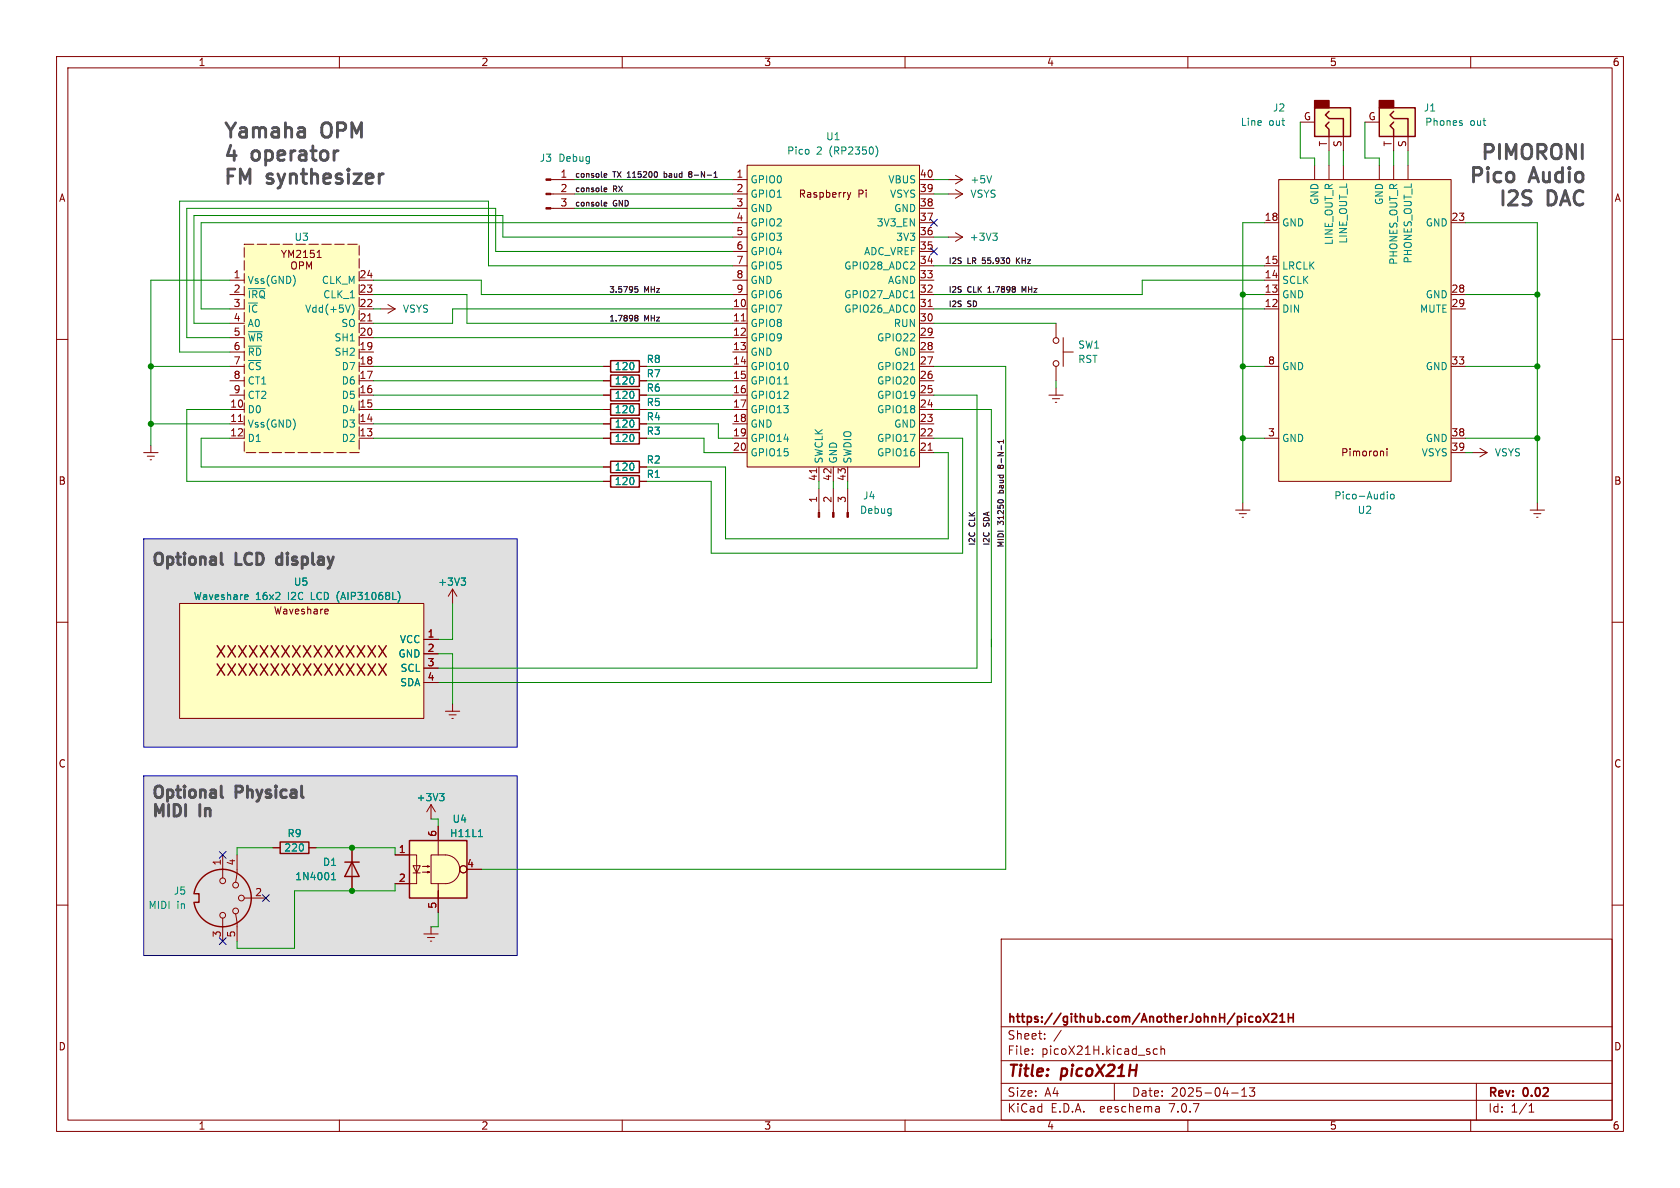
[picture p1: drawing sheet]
<svg xmlns="http://www.w3.org/2000/svg" width="297mm" height="210mm" viewBox="0 0 297 210" stroke-linecap="round" stroke-linejoin="round" font-family="sans-serif">
<g fill="none" stroke="#840000" stroke-width=".18">
<path d="M10 10h277v190h-277zM12 12h273v186h-273zM60 10v2M110 10v2M160 10v2M210 10v2M260 10v2M97.4 31.8h4.2M97.4 34.3h4.2M97.4 36.8h4.2M129.5 31.8h2.6M129.5 34.3h2.6"/>
<path d="M129.5 36.8h2.6M129.5 39.4h2.6M132.1 29.2h30.5v53.4h-30.5zM149.8 34l.3 .9M150.1 34.9l-.3 .4M150.4 34l-.3 .9M162.6 31.8h2.5M162.6 34.3h2.5M162.6 36.8h2.5M162.6 39.4h2.5M167.6 31.8h2.6M167.6 34.3h2.6"/>
<path d="M168.9 31l1.3 .8M168.9 33.5l1.3 .8M170.2 31.8l-1.3 .7M170.2 34.3l-1.3 .8M223.5 39.4h2.6M226.1 31.8h30.4v53.3h-30.4zM229.9 21.6h2.5M232.4 29.2v2.6M234.9 24.1v2.6M234.9 29.2v2.6M237.5 24.1v2.6M237.5 29.2v2.6"/>
<path d="M241.3 21.6h2.5M243.8 29.2v2.6M246.4 24.1v2.6M246.4 29.2v2.6M248.9 24.1v2.6M248.9 29.2v2.6M256.5 39.4h2.6M10 60h2M40.6 54.6h2.6M40.6 49.5h2.6M40.6 52.1h2.6M40.6 59.7h2.6"/>
<path d="M40.6 57.2h2.6M56.1 45.5h.7M56.3 44.4l.1-.2v1.3M63.5 54.6h2.5M63.5 49.5h2.5M63.5 52.1h2.5M63.5 59.7h2.5M63.5 57.2h2.5M65 56.7h.7M67.3 54.6h2.5M68.6 53.8l1.2 .8M69.8 54.6l-1.2 .8"/>
<path d="M129.5 54.6h2.6M129.5 49.5h2.6M129.5 52.1h2.6M129.5 59.7h2.6M129.5 57.2h2.6M129.5 41.9h2.6M129.5 47h2.6M129.5 44.5h2.6M131.1 56.7h.7M162.6 54.6h2.5M162.6 49.5h2.5M162.6 52.1h2.5"/>
<path d="M162.6 59.7h2.5M162.6 57.2h2.5M162.6 41.9h2.5M162.6 47h2.5M162.6 44.5h2.5M164.1 54.2h.7M167.6 41.9h2.6M168.9 41.1l1.3 .8M170.2 41.9l-1.3 .8M186.7 57.2v2.5M188 59.7v5.1M223.5 54.6h2.6"/>
<path d="M223.5 49.5h2.6M223.5 52.1h2.6M223.5 47h2.6M256.5 54.6h2.6M256.5 52.1h2.6M285 60h2M26.7 78.7v1.3M40.6 62.2h2.6M40.6 67.3h2.6M40.6 69.9h2.6M40.6 64.8h2.6M40.6 74.9h2.6"/>
<path d="M40.6 72.4h2.6M40.6 77.5h2.6M42.2 74.5h.7M63.5 62.2h2.5M63.5 67.3h2.5M63.5 69.9h2.5M63.5 64.8h2.5M63.5 74.9h2.5M63.5 72.4h2.5M63.5 77.5h2.5M106.7 67.3h1.2M106.7 69.9h1.2"/>
<path d="M106.7 64.8h1.2M106.7 74.9h1.2M106.7 72.4h1.2M106.7 77.5h1.2M113 67.3h1.3M113 69.9h1.3M113 64.8h1.3M113 74.9h1.3M113 72.4h1.3M113 77.5h1.3M129.5 62.2h2.6M129.5 67.3h2.6"/>
<path d="M129.5 69.9h2.6M129.5 64.8h2.6M129.5 74.9h2.6M129.5 72.4h2.6M129.5 77.5h2.6M162.6 62.2h2.5M162.6 67.3h2.5M162.6 69.9h2.5M162.6 64.8h2.5M162.6 74.9h2.5M162.6 72.4h2.5M162.6 77.5h2.5"/>
<path d="M164.1 79.6h.7M185.4 69.9h2.6M186.1 70.5h1.2M186.6 71.1h.2M186.7 64.8v2.5M186.7 68.6v1.3M188 62.2h1.7M223.5 64.8h2.6M223.5 77.5h2.6M244.4 79.7l.2 .2v.7M245.2 79.3v.1M245.2 79.7v.9"/>
<path d="M256.5 64.8h2.6M256.5 77.5h2.6M261.6 79.2l1.3 .8M25.4 80h2.5M26 80.6h1.3M26.5 81.3h.3M106.7 85.1h1.2M106.7 82.6h1.2M113 85.1h1.3M113 82.6h1.3M129.5 80h2.6M144.4 82.9v.7"/>
<path d="M144.8 82.6v2.5M144.8 86.4v4.2M147.3 82.6v2.5M147.3 86.4v4.2M149.9 82.6v2.5M149.9 86.4v4.2M162.6 80h2.5M218.4 90.2h2.6M219.1 90.8h1.2M219.6 91.4h.2M219.7 88.9v1.3M256.5 80h2.6"/>
<path d="M260.3 80h2.6M262.9 80l-1.3 .8M270.5 90.2h2.5M271.1 90.8h1.3M271.7 91.4h.2M271.8 88.9v1.3M10 110h2M31.7 106.7h43.2v20.3h-43.2zM57.6 107.7h.4v.3l-.6 .1M58 108.5h-.4M74.9 113h2.6M74.9 115.6h2.6"/>
<path d="M74.9 118.1h2.6M80 104.1l-.8 1.3M80 104.1v2.6M80 104.1l.8 1.3M285 110h2M74.9 120.7h2.6M78.7 125.7h2.6M79.4 126.4h1.2M79.9 127h.2M80 124.5v1.2M10 160h2M39.4 151.1v4.1"/>
<path d="M41.9 151.1v3.3l-.2 1.6M43.2 158.8h3.8M48.3 149.9h1.2M54.6 149.9h1.3M62.2 149.9v7.6M69.8 151.1h3.9v5.1h-3.9M73 153h1.3l-.6 1.3zM73 154.3h1.3M74.7 154.2h1.2l-.3 .1v-.2l.3 .1M74.7 153.2h1.2l-.3 .1v-.3l.3 .2M76.2 151.1h2.5a2.54 2.54 0 0 1 2.6 2.6 2.54 2.54 0 0 1-2.6 2.5h-2.5zM76.2 142.2v2.6"/>
<path d="M76.2 142.2l-.8 1.3M76.2 142.2l.8 1.3M77.5 156.2v2.6v-1.3M77.5 146.1v5M77.5 158.8v2.5M82.5 153.7h2.6M285 160h2M39.4 162.3v4.1M41.7 161.5l.2 1.6v3.3M74.9 165.1h2.6M75.6 165.7h1.2M76.1 166.4h.2"/>
<path d="M76.2 163.8v1.3M177 166h108v32h-108zM60 198v2M110 198v2M160 198v2M177 194.5h108M177 191.5h108M177 187.5h108M177 181.5h108M182.5 186.3v.1M182.5 185.5v.1M184.7 183.6v.1"/>
<path d="M184.7 182.8v.1M187.6 182.1l-1.3 2M197 191.5v3M204.6 185.5l-.4-.1-.3 .3v.4l.1 .2h.6M204.9 195.7l.1 .9M205 196.5l-.2 .1M205 196h-.2M205.2 185.5l.3-.1 .3 .1 .1 .9M205.2 184.9v1.5M210 198v2M217.7 193.2h1.2M219.5 193.8h.9"/>
<path d="M219.5 192.7l.5-.4v1.5M220.9 192.3h.9l-.5 .6 .4 .1v.7l-.2 .1h-.4l-.2-.1M260 198v2M261 191.5v6.5M270.3 196.6h.9M270.3 195.5l.4-.4v1.5"/>
<circle cx="186.7" cy="60.2" r=".51"/>
<circle cx="186.7" cy="64.3" r=".51"/>
<circle cx="39.4" cy="155.7" r=".51"/>
<circle cx="41.7" cy="156.5" r=".51"/>
<circle cx="42.7" cy="158.8" r=".51"/>
<circle cx="81.9" cy="153.7" r=".63"/>
<circle cx="39.4" cy="161.8" r=".51"/>
<circle cx="41.7" cy="161" r=".51"/>
</g>
<path d="M222.2 179.8l.4-.1 .2 .3v.4l-.2 .3-.4-.1-.1-.2v-.4zM223.3 179.2l1 1.5M224.3 179.2l-1 1.5M224.8 179.3l.6-.1 .2 .1 .1 .3-.9 1.1h.9M226.3 179.6l.4-.4v1.5M227.8 179.2v1.5M227.8 179.9h.8M228.6 179.2v1.5M226.3 180.7h.8" fill="none" stroke="#840000" stroke-width=".3"/>
<g fill="#e0e0e0" stroke="#e0e0e0" stroke-width=".18">
<path d="M25.4 137.2h66v31.7h-66z"/>
<path d="M25.4 95.3h66v36.8h-66z"/>
</g>
<g fill="none" stroke="#840000" stroke-width=".25">
<path d="M232.4 19.1h6.4v5h-6.4zM234.9 19.7l-.6 .6 .6 .7h2.6v3.1M243.8 19.1h6.4v5h-6.4zM246.4 19.7l-.7 .6 .7 .7h2.5v3.1M234.9 21.6l-.6 .6 .6 .7v1.2M246.4 21.6l-.7 .6 .7 .7v1.2M107.9 66.3h5.1v2h-5.1zM107.9 68.8h5.1v2.1h-5.1zM107.9 63.8h5.1v2h-5.1zM107.9 73.9h5.1v2h-5.1zM107.9 71.4h5.1v2h-5.1zM107.9 76.5h5.1v2h-5.1z"/>
<path d="M107.9 84.1h5.1v2h-5.1zM107.9 81.5h5.1v2.1h-5.1zM38.4 114.1l1.3 2M38.4 117.4l1.3 2M39.7 114.1l-1.3 2M39.7 117.4l-1.3 2M40.3 114.1l1.3 2M40.3 117.4l1.3 2M41.6 114.1l-1.3 2M41.6 117.4l-1.3 2M42.2 114.1l1.3 2M42.2 117.4l1.3 2"/>
<path d="M43.5 114.1l-1.3 2M43.5 117.4l-1.3 2M44.1 114.1l1.3 2M44.1 117.4l1.3 2M45.4 114.1l-1.3 2M45.4 117.4l-1.3 2M46 114.1l1.3 2M46 117.4l1.3 2M47.3 114.1l-1.3 2M47.3 117.4l-1.3 2M47.9 114.1l1.3 2M47.9 117.4l1.3 2"/>
<path d="M49.2 114.1l-1.3 2M49.2 117.4l-1.3 2M49.8 114.1l1.3 2M49.8 117.4l1.3 2M51.1 114.1l-1.3 2M51.1 117.4l-1.3 2M51.7 114.1l1.4 2M51.7 117.4l1.4 2M53.1 114.1l-1.4 2M53.1 117.4l-1.4 2M53.6 114.1l1.4 2M53.6 117.4l1.4 2"/>
<path d="M55 114.1l-1.4 2M55 117.4l-1.4 2M55.5 114.1l1.4 2M55.5 117.4l1.4 2M56.9 114.1l-1.4 2M56.9 117.4l-1.4 2M57.4 114.1l1.4 2M57.4 117.4l1.4 2M58.8 114.1l-1.4 2M58.8 117.4l-1.4 2M59.3 114.1l1.4 2M59.3 117.4l1.4 2"/>
<path d="M60.7 114.1l-1.4 2M60.7 117.4l-1.4 2M61.2 114.1l1.4 2M61.2 117.4l1.4 2M62.6 114.1l-1.4 2M62.6 117.4l-1.4 2M63.1 114.1l1.4 2M63.1 117.4l1.4 2M64.5 114.1l-1.4 2M64.5 117.4l-1.4 2M65.1 114.1l1.3 2M65.1 117.4l1.3 2"/>
<path d="M66.4 114.1l-1.3 2M66.4 117.4l-1.3 2M67 114.1l1.3 2M67 117.4l1.3 2M68.3 114.1l-1.3 2M68.3 117.4l-1.3 2M34.3 158a5.1 5.1 0 0 1 7.8-3.5 5.1 5.1 0 0 1 0 8.5 5.1 5.1 0 0 1-7.8-3.5M34.4 158h.8v1.5h-.8M49.5 148.8h5.1v2.1h-5.1zM61 152.4h2.5M62.2 152.4l1.3 2.5h-2.5zM72.4 148.6h10.1v10.2h-10.1z"/>
</g>
<g fill="#ffffc2" stroke="#ffffc2" stroke-width=".18">
<path d="M31.7 106.7h43.2v20.3h-43.2z"/>
<path d="M243.8 19.1h6.4v5h-6.4z"/>
<path d="M43.2 43.2h20.3v36.8h-20.3z"/>
<path d="M132.1 29.2h30.5v53.4h-30.5z"/>
<path d="M226.1 31.8h30.4v53.3h-30.4z"/>
<path d="M72.4 148.6h10.1v10.2h-10.1z"/>
<path d="M232.4 19.1h6.4v5h-6.4z"/>
</g>
<g fill="none" stroke="#008484" stroke-width=".18">
<path d="M154.8 25.8a1.46 1.46 0 0 1 0 1.9M175.3 31.1l-.4 1.2M258.4 21.7l.1 .2-.1 .3M258.4 21.3l.1 .1M43.9 51h3M61.9 53.9l-.4 1.3M62.2 53.7a1.46 1.46 0 0 1 0 2M161 52.6h.7M175.5 41.2h.8l-.4 .5M176 41.7l.3 .2v.3l-.3 .3M138.6 67.9h.7M161 65.3h.7"/>
<path d="M245.3 86.9v.2M245.3 87.4v.8M245.9 87.5l.1-.1 .4 .1 .1 .5-.2 .1-.3 .1-.1-.1zM43.4 105.1l.4 .1 .1 .2-.6 .2M43.8 105.9l-.4 .1M70.4 104.6a1.49 1.49 0 0 1 0 1.8M81.5 102.2h.8l-.4 .5M82.1 102.7l.2 .2v.3l-.2 .2M58.6 155.5h.7M58.6 154.6l.4-.4v1.3M77.7 140.3h.8l-.4 .5M78.3 140.8l.2 .2v.3l-.2 .2"/>
<path d="M84.6 147.9h.7M84.8 146.8l.1-.2v1.3"/>
</g>
<g fill="#840000" stroke="#840000" stroke-width=".25">
<path d="M243.8 17.8h2.6v1.3h-2.6z"/>
<path d="M232.4 17.8h2.5v1.3h-2.5z"/>
</g>
<path d="M43.2 43.2h20.3v36.8h-20.3z" fill="none" stroke="#840000" stroke-width=".18" stroke-dasharray="1.7 .6"/>
<g fill="#840000" stroke="#840000" stroke-width=".18">
<path d="M149.7 90.6h.3v.8h-.3z"/>
<path d="M147.2 90.6h.2v.8h-.2z"/>
<path d="M144.7 90.6h.2v.8h-.2z"/>
<path d="M96.5 36.7h.9v.3h-.9z"/>
<path d="M96.5 34.2h.9v.2h-.9z"/>
<path d="M96.5 31.6h.9v.3h-.9z"/>
</g>
<g fill="none" stroke="#000" stroke-width=".18">
<path d="M106.8 33.7l.1 .2 .3-.1M106.8 33.4l.1-.2 .4 .2v.1l-.5 .1M106.8 30.8l.1-.1 .4 .1v.1l-.5 .1M106.8 35.9l.1-.1 .4 .1v.1l-.5 .1M106.8 36.3l.1 .1h.3M106.8 31.2l.1 .1h.3M116.2 30.5v.7M117.4 30.3v1M117.4 31.3h.1M117.5 30.7h-.1M121.9 30.8l-.2 .4 .4 .1M121.9 30.8h.2"/>
<path d="M122.1 30.3l-.4 .2 .2 .3M126.2 31.3h.6M126.2 30.6l.3-.3v1M112.3 50.7h.4M112.3 51.1l.3-.1 .2 .2-.1 .4h-.4M112.3 55.8h.4l.1 .2-.2 .2M112.3 56.1l.1 .1M112.4 56.2h.2M112.4 56.2l-.1 .1M112.6 56.2l.2 .2-.1 .2-.1 .1-.3-.1M179.7 45.6v1M180.3 45.6l-.6 .6"/>
<path d="M181 51.4l-.3-.7v1M177.4 77.8v.5M177.4 78h-1l.3 .3M176.4 88.6a.63 .63 0 0 1 1 0"/>
</g>
<path d="M39.1 97.8v1.7l.3 .3M49.6 98.5h-.3l-.4 .3 .1 .8 .3 .2h.3M39.1 139v1.7l.3 .3" fill="none" stroke="#545454" stroke-width=".51"/>
<path d="M25.4 95.3h66v36.8h-66zM175.3 113v1.3M25.4 137.2h66v31.7h-66z" fill="none" stroke="#0000c2" stroke-width=".18"/>
<g fill="none" stroke="#008400" stroke-width=".18">
<path d="M101.6 34.3h27.9M101.6 31.8h27.9M101.6 36.8h27.9M129.5 39.4h-93.9v15.2h5M165.1 34.3h2.5M165.1 31.8h2.5M223.5 39.4h-3.8v49.5M229.9 21.6v6.3h2.5v1.3M234.9 26.7v2.5M237.5 26.7v2.5M241.3 21.6v6.3h2.5v1.3M246.4 26.7v2.5"/>
<path d="M248.9 26.7v2.5M259.1 39.4h12.7v49.5M40.6 49.5h-13.9v29.2M66 59.7h63.5M66 54.6h1.3M66 52.1h16.5v5.1h47M66 49.5h19.1v2.6h44.4M129.5 44.5h-41.9v-7.7h-54.6v22.9h7.6M129.5 54.6h-49.5v2.6h-14M129.5 47h-43.1v-11.4h-54.7v26.6h8.9M129.5 41.9h-40.6v-3.8h-54.6v19.1h6.3M165.1 54.6h58.4"/>
<path d="M165.1 47h58.4M165.1 57.2h21.6M165.1 41.9h2.5M219.7 52.1h3.8M223.5 49.5h-21.6v2.6h-36.8M259.1 52.1h12.7M26.7 64.8h13.9M26.7 74.9h13.9M40.6 72.4h-7.6v12.7h73.7M40.6 77.5h-5v5.1h71.1M66 72.4h40.7M66 64.8h40.7"/>
<path d="M66 67.3h40.7M66 69.9h40.7M66 77.5h40.7M66 74.9h40.7M114.3 72.4h15.2M114.3 64.8h15.2M114.3 67.3h15.2M114.3 69.9h15.2M114.3 77.5h10.2v2.5h5M114.3 74.9h12.7v2.6h2.5M165.1 72.4h10.2v48.3h-97.8M165.1 64.8h12.7v88.9h-92.7"/>
<path d="M165.1 69.9h7.6v48.2h-95.2M165.1 77.5h5.1v20.3h-44.5v-12.7h-11.4M186.7 67.3v1.3M219.7 64.8h3.8M219.7 77.5h3.8M259.1 64.8h12.7M259.1 77.5h12.7M144.8 85.1v1.3M147.3 85.1v1.3M149.9 85.1v1.3M165.1 80h2.5v15.3h-39.3v-12.7h-14M259.1 80h1.2"/>
<path d="M77.5 115.6h2.5v8.9M80 106.7v6.3h-2.5M48.3 149.9h-6.4v1.2M55.9 149.9h13.9v1.2M69.8 156.2v1.3h-17.7v10.1h-10.2v-1.2M76.2 144.8h1.3v1.3M77.5 161.3v2.5h-1.3"/>
</g>
<path d="M164.5 38.8l1.2 1.2M165.7 38.8l-1.2 1.2M164.5 43.8l1.2 1.3M165.7 43.8l-1.2 1.3M38.8 150.5l1.2 1.2M40 150.5l-1.2 1.2M46.4 158.1l1.2 1.3M47.6 158.1l-1.2 1.3M38.8 165.8l1.2 1.2M40 165.8l-1.2 1.2" fill="none" stroke="#000084" stroke-width=".18"/>
<g fill="#008400" stroke="#008400" stroke-width=".18">
<circle cx="271.8" cy="64.8" r=".46"/>
<circle cx="271.8" cy="52.1" r=".46"/>
<circle cx="271.8" cy="77.5" r=".46"/>
<circle cx="219.7" cy="77.5" r=".46"/>
<circle cx="219.7" cy="64.8" r=".46"/>
<circle cx="219.7" cy="52.1" r=".46"/>
<circle cx="62.2" cy="157.5" r=".46"/>
<circle cx="62.2" cy="149.9" r=".46"/>
<circle cx="26.7" cy="64.8" r=".46"/>
<circle cx="26.7" cy="74.9" r=".46"/>
</g>
<g font-size="3.5" fill="#545454">
<text x="39.4" y="24.6">Yamaha</text>
<text x="39.4" y="28.7">4</text>
<text x="44.7" y="28.7">operator</text>
<text x="57.1" y="24.6">OPM</text>
<text x="261.3" y="28.4">PIMORONI</text>
<text x="39.4" y="32.8">FM</text>
<text x="47.4" y="32.8">synthesizer</text>
<text x="259.2" y="32.5">Pico</text>
<text x="270.4" y="32.5">Audio</text>
<text x="264.4" y="36.6">I2S</text>
<text x="273.4" y="36.6">DAC</text>
</g>
<g font-size="2.8" fill="#545454">
<text x="26.7" y="100.1">Optional</text>
<text x="42" y="100.1">LCD</text>
<text x="50.4" y="100.1">display</text>
<text x="26.7" y="141.3">Optional</text>
<text x="42" y="141.3">Physical</text>
<text x="26.7" y="144.5">MIDI</text>
<text x="35.6" y="144.5">In</text>
</g>
<g font-size="2.8" fill="#840000">
<text x="178" y="190.9">Title:</text>
<text x="187.7" y="190.9">picoX21H</text>
</g>
<g font-size="2.1" fill="#840000">
<text x="178" y="184">Sheet:</text>
<text x="178" y="181.2">https://github.com/AnotherJohnH/picoX21H</text>
<text x="178" y="186.7">File:</text>
<text x="184.1" y="186.7">picoX21H.kicad_sch</text>
<text x="178" y="196.9">KiCad</text>
<text x="178" y="194.1">Size:</text>
<text x="184.7" y="194.1">A4</text>
<text x="185.7" y="196.9">E.D.A.</text>
<text x="194.6" y="196.9">eeschema</text>
<text x="200" y="194.1">Date:</text>
<text x="207" y="196.9">7.0.7</text>
<text x="207" y="194.1">2025-04-13</text>
<text x="263" y="194.3">Rev:</text>
<text x="263" y="196.9">Id:</text>
<text x="267.1" y="196.9">1/1</text>
<text x="269.4" y="194.3">0.02</text>
</g>
<g font-size="1.8" fill="#840000">
<text x="35" y="11.9">1</text>
<text x="85" y="11.9">2</text>
<text x="135" y="11.9">3</text>
<text x="185" y="11.9">4</text>
<text x="235" y="11.9">5</text>
<text x="285" y="11.9">6</text>
<text x="230.4" y="21.3">G</text>
<text x="241.8" y="21.3">G</text>
<text x="234.7" y="26" transform="rotate(-90 234.7 26)">T</text>
<text x="237.2" y="26.1" transform="rotate(-90 237.2 26.1)">S</text>
<text x="246.1" y="26" transform="rotate(-90 246.1 26)">T</text>
<text x="248.7" y="26.1" transform="rotate(-90 248.7 26.1)">S</text>
<text x="10.3" y="35.9">A</text>
<text x="99" y="31.5">1</text>
<text x="99" y="34">2</text>
<text x="130.1" y="31.5">1</text>
<text x="130.1" y="34">2</text>
<text x="141.1" y="35.2">Raspberry</text>
<text x="151.7" y="35.2">Pi</text>
<text x="162.5" y="34">39</text>
<text x="162.5" y="31.5">40</text>
<text x="285.3" y="35.9">A</text>
<text x="99" y="36.6">3</text>
<text x="130.1" y="36.6">3</text>
<text x="130.1" y="39.1">4</text>
<text x="130.1" y="41.7">5</text>
<text x="162.5" y="41.7">36</text>
<text x="162.5" y="39.1">37</text>
<text x="162.5" y="36.6">38</text>
<text x="223.5" y="39.1">18</text>
<text x="256.5" y="39.1">23</text>
<text x="49.5" y="45.9">YM2151</text>
<text x="51.2" y="48">OPM</text>
<text x="130.1" y="44.2">6</text>
<text x="130.1" y="46.7">7</text>
<text x="162.5" y="46.7">34</text>
<text x="162.5" y="44.2">35</text>
<text x="223.5" y="46.7">15</text>
<text x="41.2" y="49.3">1</text>
<text x="41.2" y="51.8">2</text>
<text x="63.5" y="51.8">23</text>
<text x="63.5" y="49.3">24</text>
<text x="130.1" y="49.3">8</text>
<text x="130.1" y="51.8">9</text>
<text x="162.5" y="51.8">32</text>
<text x="162.5" y="49.3">33</text>
<text x="223.5" y="51.8">13</text>
<text x="223.5" y="49.3">14</text>
<text x="256.5" y="51.8">28</text>
<text x="41.2" y="54.4">3</text>
<text x="41.2" y="56.9">4</text>
<text x="41.2" y="59.4">5</text>
<text x="63.5" y="59.4">20</text>
<text x="63.5" y="56.9">21</text>
<text x="63.5" y="54.4">22</text>
<text x="129.5" y="54.4">10</text>
<text x="129.5" y="56.9">11</text>
<text x="129.5" y="59.4">12</text>
<text x="162.5" y="59.4">29</text>
<text x="162.5" y="56.9">30</text>
<text x="162.5" y="54.4">31</text>
<text x="223.5" y="54.4">12</text>
<text x="256.5" y="54.4">29</text>
<text x="41.2" y="62">6</text>
<text x="41.2" y="64.5">7</text>
<text x="63.5" y="64.5">18</text>
<text x="63.5" y="62">19</text>
<text x="129.5" y="62">13</text>
<text x="129.5" y="64.5">14</text>
<text x="162.5" y="64.5">27</text>
<text x="162.5" y="62">28</text>
<text x="224.1" y="64.5">8</text>
<text x="256.5" y="64.5">33</text>
<text x="41.2" y="67.1">8</text>
<text x="41.2" y="69.6">9</text>
<text x="63.5" y="69.6">16</text>
<text x="63.5" y="67.1">17</text>
<text x="129.5" y="67.1">15</text>
<text x="129.5" y="69.6">16</text>
<text x="162.5" y="69.6">25</text>
<text x="162.5" y="67.1">26</text>
<text x="40.6" y="72.1">10</text>
<text x="40.6" y="74.7">11</text>
<text x="40.6" y="77.2">12</text>
<text x="63.5" y="77.2">13</text>
<text x="63.5" y="74.7">14</text>
<text x="63.5" y="72.1">15</text>
<text x="129.5" y="72.1">17</text>
<text x="129.5" y="74.7">18</text>
<text x="129.5" y="77.2">19</text>
<text x="162.5" y="77.2">22</text>
<text x="162.5" y="74.7">23</text>
<text x="162.5" y="72.1">24</text>
<text x="224.1" y="77.2">3</text>
<text x="256.5" y="77.2">38</text>
<text x="129.5" y="79.8">20</text>
<text x="162.5" y="79.8">21</text>
<text x="237" y="80.9">Pimoroni</text>
<text x="256.5" y="79.8">39</text>
<text x="10.3" y="85.9">B</text>
<text x="144.5" y="89" transform="rotate(-90 144.5 89)">1</text>
<text x="144.5" y="85.1" transform="rotate(-90 144.5 85.1)">41</text>
<text x="147.1" y="89" transform="rotate(-90 147.1 89)">2</text>
<text x="147.1" y="85.1" transform="rotate(-90 147.1 85.1)">42</text>
<text x="149.6" y="89" transform="rotate(-90 149.6 89)">3</text>
<text x="149.6" y="85.1" transform="rotate(-90 149.6 85.1)">43</text>
<text x="285.3" y="85.9">B</text>
<text x="48.3" y="108.8">Waveshare</text>
<text x="75.5" y="112.8">1</text>
<text x="75.5" y="115.3">2</text>
<text x="75.5" y="117.9">3</text>
<text x="75.5" y="120.4">4</text>
<text x="10.3" y="135.9">C</text>
<text x="285.3" y="135.9">C</text>
<text x="77.2" y="148" transform="rotate(-90 77.2 148)">6</text>
<text x="39.1" y="153.1" transform="rotate(-90 39.1 153.1)">1</text>
<text x="41.7" y="153.1" transform="rotate(-90 41.7 153.1)">4</text>
<text x="70.4" y="150.9">1</text>
<text x="70.4" y="156">2</text>
<text x="82.5" y="153.4">4</text>
<text x="45" y="158.5">2</text>
<text x="77.2" y="160.7" transform="rotate(-90 77.2 160.7)">5</text>
<text x="39.1" y="165.8" transform="rotate(-90 39.1 165.8)">3</text>
<text x="41.7" y="165.8" transform="rotate(-90 41.7 165.8)">5</text>
<text x="10.3" y="185.9">D</text>
<text x="285.3" y="185.9">D</text>
<text x="35" y="199.9">1</text>
<text x="85" y="199.9">2</text>
<text x="135" y="199.9">3</text>
<text x="185" y="199.9">4</text>
<text x="235" y="199.9">5</text>
<text x="285" y="199.9">6</text>
</g>
<g font-size="1.8" fill="#008484">
<text x="219.3" y="22.5">Line</text>
<text x="224.3" y="22.5">out</text>
<text x="224.9" y="19.9">J2</text>
<text x="251.6" y="19.9">J1</text>
<text x="251.9" y="22.5">Phones</text>
<text x="259.9" y="22.5">out</text>
<text x="95.3" y="28.8">J3</text>
<text x="98.6" y="28.8">Debug</text>
<text x="139.1" y="27.5">Pico</text>
<text x="144.3" y="27.5">2</text>
<text x="145.9" y="25">U1</text>
<text x="146.7" y="27.5">(RP2350)</text>
<text x="132.6" y="32.6">GPIO0</text>
<text x="132.6" y="35.2">GPIO1</text>
<text x="157" y="32.6">VBUS</text>
<text x="157.3" y="35.2">VSYS</text>
<text x="171.5" y="32.6">+5V</text>
<text x="171.5" y="35.2">VSYS</text>
<text x="132.6" y="37.7">GND</text>
<text x="132.6" y="40.2">GPIO2</text>
<text x="154.9" y="40.2">3V3_EN</text>
<text x="158" y="37.7">GND</text>
<text x="226.6" y="40.2">GND</text>
<text x="233.3" y="36.3" transform="rotate(-90 233.3 36.3)">GND</text>
<text x="244.7" y="36.3" transform="rotate(-90 244.7 36.3)">GND</text>
<text x="252" y="40.2">GND</text>
<text x="52" y="42.8">U3</text>
<text x="132.6" y="42.8">GPIO3</text>
<text x="132.6" y="45.3">GPIO4</text>
<text x="132.6" y="47.9">GPIO5</text>
<text x="149.1" y="47.9">GPIO28_ADC2</text>
<text x="152.7" y="45.3">ADC_VREF</text>
<text x="158.3" y="42.8">3V3</text>
<text x="171.3" y="42.8">+3V3</text>
<text x="226.6" y="47.9">LRCLK</text>
<text x="235.8" y="43.4" transform="rotate(-90 235.8 43.4)">LINE_OUT_R</text>
<text x="238.4" y="43.2" transform="rotate(-90 238.4 43.2)">LINE_OUT_L</text>
<text x="247.2" y="46.9" transform="rotate(-90 247.2 46.9)">PHONES_OUT_R</text>
<text x="249.8" y="46.7" transform="rotate(-90 249.8 46.7)">PHONES_OUT_L</text>
<text x="43.7" y="50.4">Vss(GND)</text>
<text x="43.7" y="52.9">~{IRQ}</text>
<text x="56.8" y="50.4">CLK_M</text>
<text x="57" y="52.9">CLK_1</text>
<text x="132.6" y="50.4">GND</text>
<text x="132.6" y="52.9">GPIO6</text>
<text x="149.1" y="52.9">GPIO27_ADC1</text>
<text x="156.9" y="50.4">AGND</text>
<text x="226.6" y="52.9">GND</text>
<text x="226.6" y="50.4">SCLK</text>
<text x="252" y="52.9">GND</text>
<text x="43.7" y="55.5">~{IC}</text>
<text x="43.7" y="58">A0</text>
<text x="53.8" y="55.5">Vdd(+5V)</text>
<text x="60.2" y="58">SO</text>
<text x="71.1" y="55.5">VSYS</text>
<text x="132.6" y="55.5">GPIO7</text>
<text x="132.6" y="58">GPIO8</text>
<text x="149.1" y="55.5">GPIO26_ADC0</text>
<text x="157.9" y="58">RUN</text>
<text x="226.6" y="55.5">DIN</text>
<text x="250.9" y="55.5">MUTE</text>
<text x="43.7" y="60.6">~{WR}</text>
<text x="43.7" y="63.1">~{RD}</text>
<text x="43.7" y="65.6">~{CS}</text>
<text x="59" y="63.1">SH2</text>
<text x="59" y="60.6">SH1</text>
<text x="60.3" y="65.6">D7</text>
<text x="108.6" y="65.6">120</text>
<text x="114.2" y="64.4">R8</text>
<text x="132.6" y="60.6">GPIO9</text>
<text x="132.6" y="63.1">GND</text>
<text x="132.6" y="65.6">GPIO10</text>
<text x="155" y="65.6">GPIO21</text>
<text x="155" y="60.6">GPIO22</text>
<text x="158" y="63.1">GND</text>
<text x="190.5" y="64.4">RST</text>
<text x="190.5" y="61.8">SW1</text>
<text x="226.6" y="65.6">GND</text>
<text x="252" y="65.6">GND</text>
<text x="43.7" y="68.2">CT1</text>
<text x="43.7" y="70.7">CT2</text>
<text x="60.3" y="70.7">D5</text>
<text x="60.3" y="68.2">D6</text>
<text x="108.6" y="68.2">120</text>
<text x="108.6" y="70.7">120</text>
<text x="114.2" y="66.9">R7</text>
<text x="114.2" y="69.4">R6</text>
<text x="114.2" y="72">R5</text>
<text x="132.6" y="68.2">GPIO11</text>
<text x="132.6" y="70.7">GPIO12</text>
<text x="155" y="70.7">GPIO19</text>
<text x="155" y="68.2">GPIO20</text>
<text x="43.7" y="73.3">D0</text>
<text x="43.7" y="75.8">Vss(GND)</text>
<text x="60.3" y="75.8">D3</text>
<text x="60.3" y="73.3">D4</text>
<text x="108.6" y="75.8">120</text>
<text x="108.6" y="73.3">120</text>
<text x="114.2" y="74.5">R4</text>
<text x="114.2" y="77.1">R3</text>
<text x="132.6" y="73.3">GPIO13</text>
<text x="132.6" y="75.8">GND</text>
<text x="155" y="73.3">GPIO18</text>
<text x="158" y="75.8">GND</text>
<text x="43.7" y="78.3">D1</text>
<text x="60.3" y="78.3">D2</text>
<text x="108.6" y="78.3">120</text>
<text x="108.6" y="83.4">120</text>
<text x="114.2" y="82.1">R2</text>
<text x="132.6" y="78.3">GPIO14</text>
<text x="132.6" y="80.9">GPIO15</text>
<text x="145.6" y="82" transform="rotate(-90 145.6 82)">SWCLK</text>
<text x="148.2" y="82" transform="rotate(-90 148.2 82)">GND</text>
<text x="150.7" y="82" transform="rotate(-90 150.7 82)">SWDIO</text>
<text x="155" y="80.9">GPIO16</text>
<text x="155" y="78.3">GPIO17</text>
<text x="226.6" y="78.3">GND</text>
<text x="251.2" y="80.9">VSYS</text>
<text x="252" y="78.3">GND</text>
<text x="264.2" y="80.9">VSYS</text>
<text x="108.6" y="86">120</text>
<text x="114.2" y="84.7">R1</text>
<text x="152.5" y="88.5">J4</text>
<text x="235.8" y="88.5">Pico-Audio</text>
<text x="151.9" y="91">Debug</text>
<text x="239.9" y="91">U2</text>
<text x="34.1" y="106.3">Waveshare</text>
<text x="45.2" y="106.3">16x2</text>
<text x="51" y="106.3">I2C</text>
<text x="51.9" y="103.7">U5</text>
<text x="55.2" y="106.3">LCD (AIP31068L)</text>
<text x="77.4" y="103.7">+3V3</text>
<text x="70.6" y="113.9">VCC</text>
<text x="70.3" y="116.4">GND</text>
<text x="70.7" y="119">SCL</text>
<text x="70.7" y="121.5">SDA</text>
<text x="73.6" y="141.8">+3V3</text>
<text x="50.7" y="148.2">R9</text>
<text x="79.5" y="148.2">H11L1</text>
<text x="79.9" y="145.6">U4</text>
<text x="50.2" y="150.7">220</text>
<text x="52.1" y="155.8">1N4001</text>
<text x="57" y="153.3">D1</text>
<text x="26.2" y="160.9">MIDI</text>
<text x="30.6" y="158.3">J5</text>
<text x="31.3" y="160.9">in</text>
</g>
<g font-size="1.4">
<text x="101.6" y="34">console</text>
<text x="101.6" y="31.5">console</text>
<text x="108.4" y="34">RX</text>
<text x="108.4" y="31.5">TX 115200</text>
<text x="117.8" y="31.5">baud</text>
<text x="122.5" y="31.5">8-N-1</text>
<text x="101.6" y="36.6">console</text>
<text x="108.4" y="36.6">GND</text>
<text x="167.6" y="46.7">I2S</text>
<text x="171" y="46.7">LR</text>
<text x="173.9" y="46.7">55.930</text>
<text x="180.1" y="46.7">KHz</text>
<text x="107.6" y="51.8">3.5795</text>
<text x="113.8" y="51.8">MHz</text>
<text x="167.6" y="51.8">I2S</text>
<text x="171" y="51.8">CLK</text>
<text x="174.9" y="51.8">1.7898</text>
<text x="181.1" y="51.8">MHz</text>
<text x="107.6" y="56.9">1.7898</text>
<text x="113.8" y="56.9">MHz</text>
<text x="167.6" y="54.3">I2S</text>
<text x="171" y="54.3">SD</text>
<text x="177.5" y="82.4" transform="rotate(-90 177.5 82.4)">8-N-1</text>
<text x="177.5" y="87" transform="rotate(-90 177.5 87)">baud</text>
<text x="172.4" y="93.1" transform="rotate(-90 172.4 93.1)">CLK</text>
<text x="175" y="93.1" transform="rotate(-90 175 93.1)">SDA</text>
<text x="177.5" y="92.8" transform="rotate(-90 177.5 92.8)">31250</text>
<text x="172.4" y="96.5" transform="rotate(-90 172.4 96.5)">I2C</text>
<text x="175" y="96.5" transform="rotate(-90 175 96.5)">I2C</text>
<text x="177.5" y="96.9" transform="rotate(-90 177.5 96.9)">MIDI</text>
</g>
</svg>
